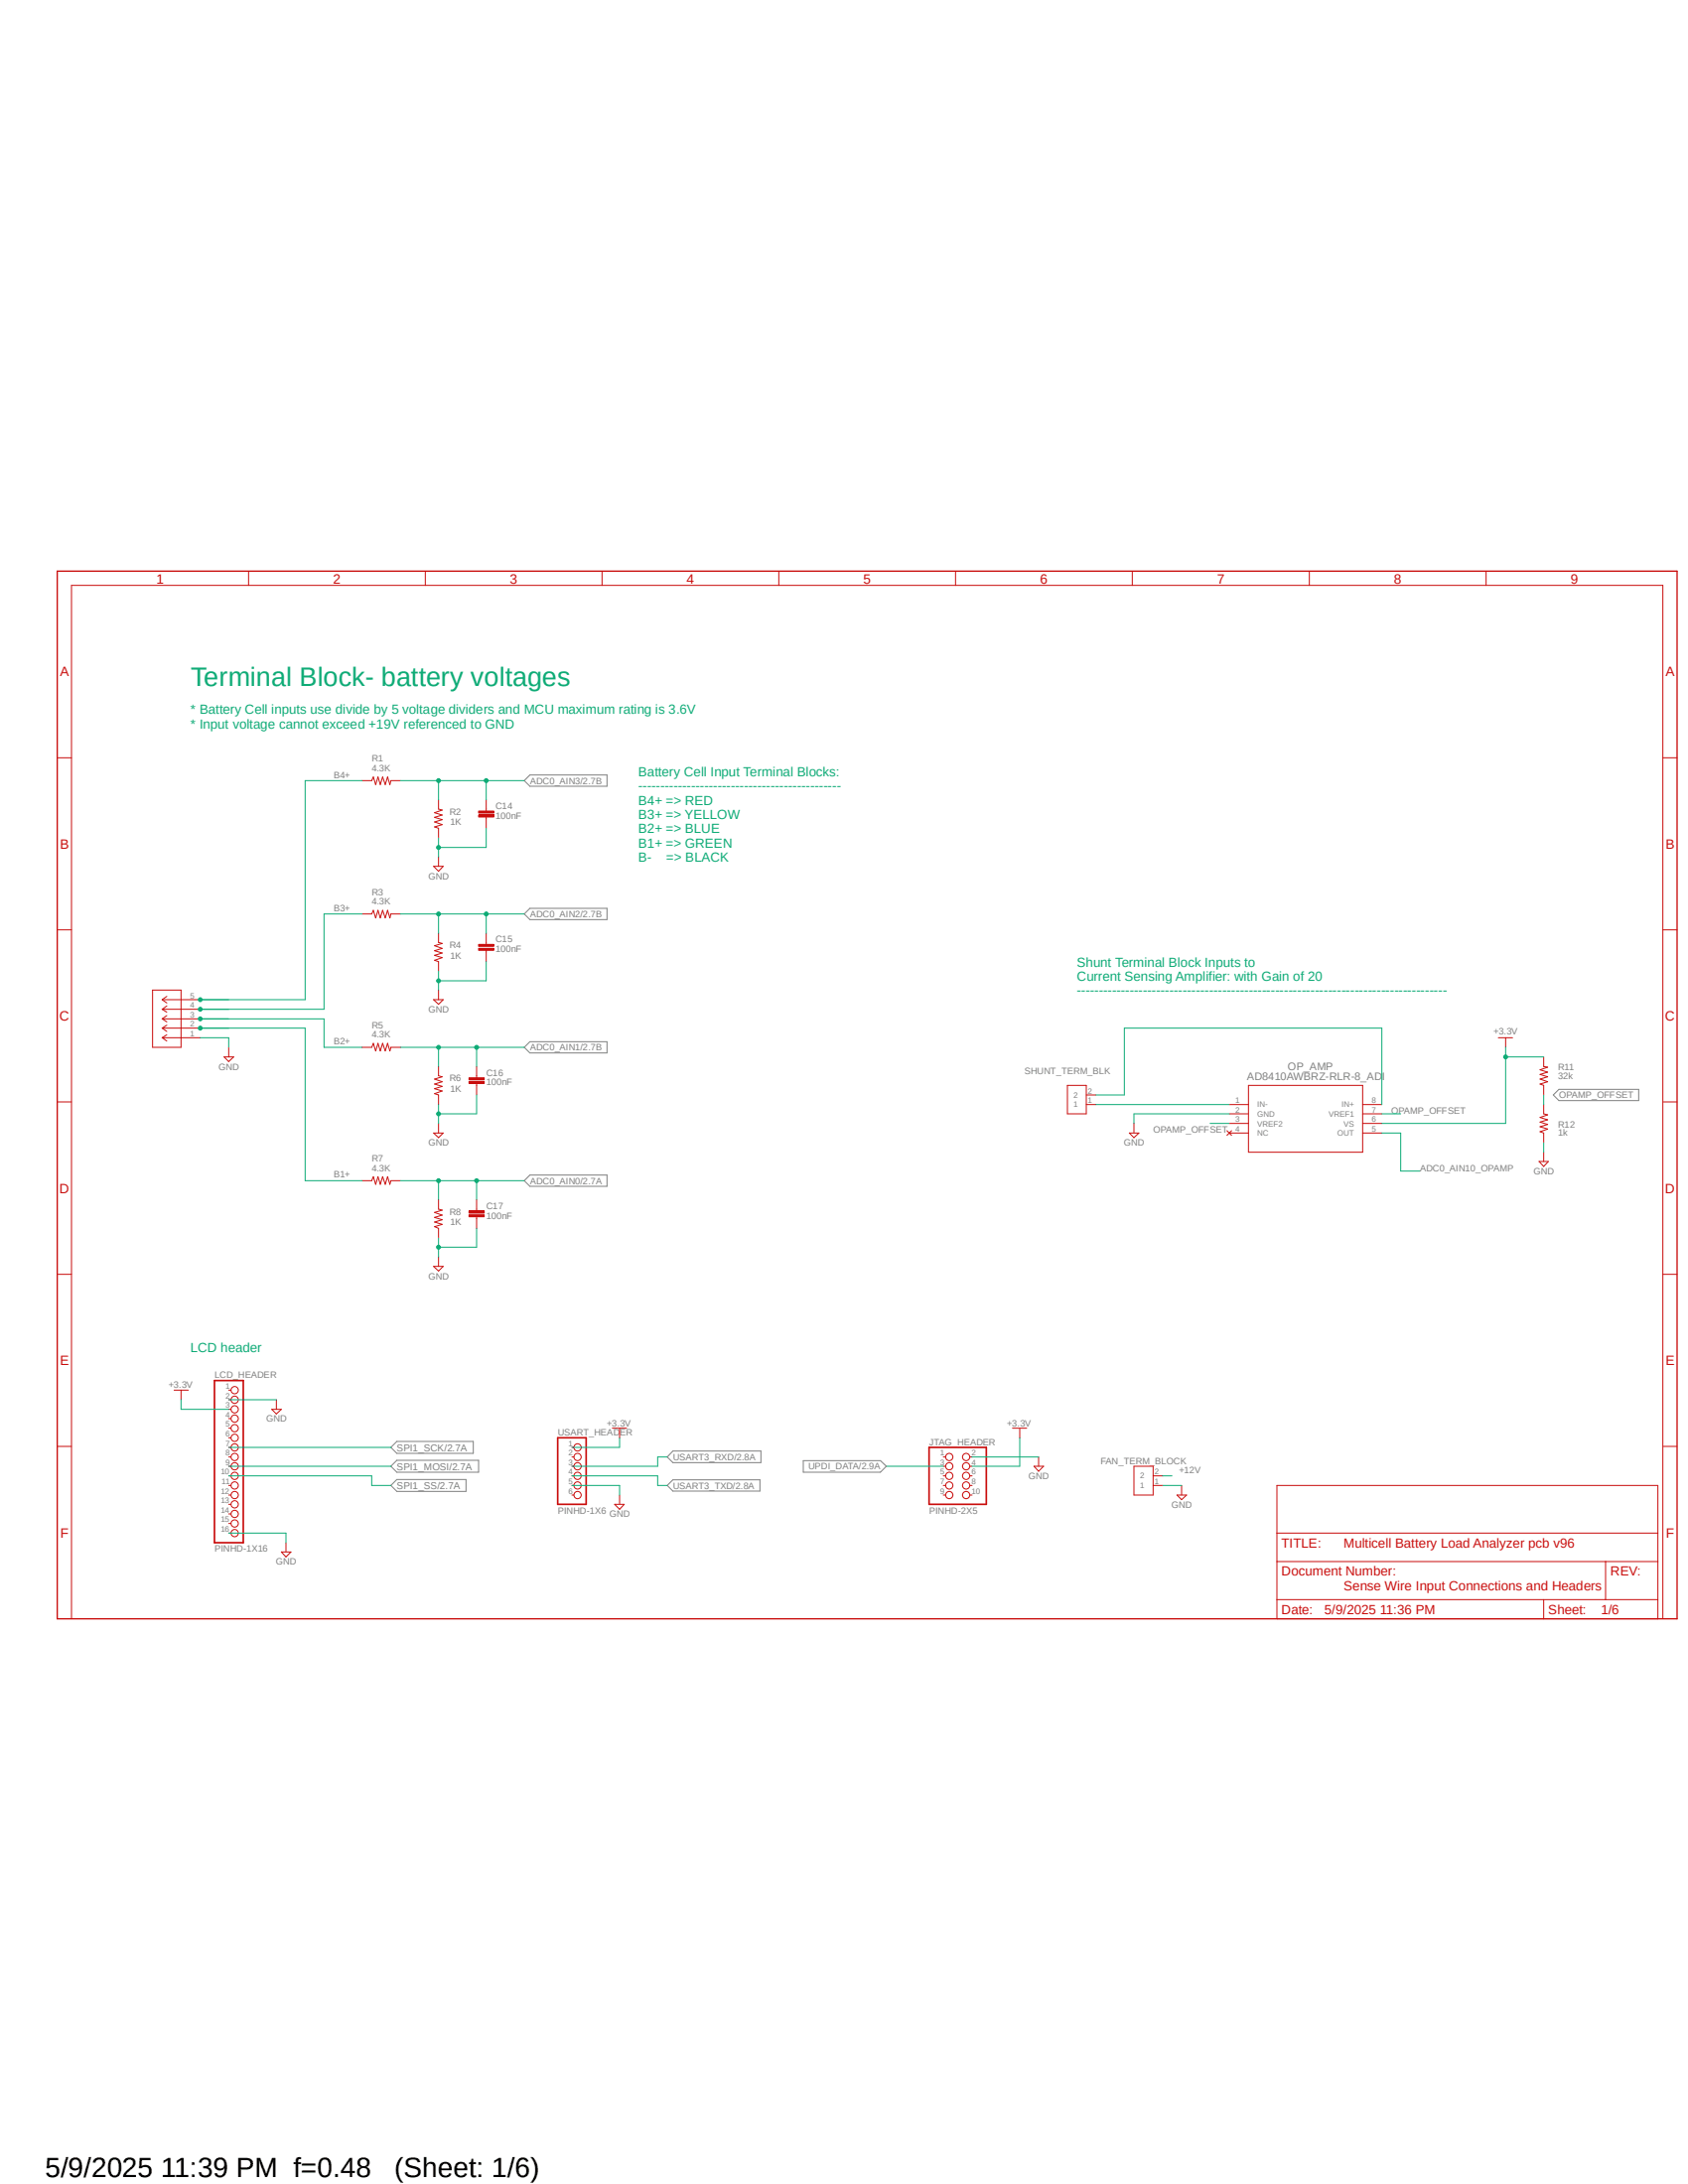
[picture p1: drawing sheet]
<svg xmlns="http://www.w3.org/2000/svg" width="216mm" height="279mm" viewBox="0 0 216 279" stroke-linecap="round" stroke-linejoin="round" font-family="sans-serif">
<path d="M7.1 72.9l207.6 134.5M214.7 72.9l-207.6 134.5" fill="none" stroke="#fff" stroke-width=".13"/>
<path d="M67.1 99.9l.7-.8h9.8v1.5h-9.8zM67.1 116.9l.7-.7h9.8v1.4h-9.8zM67.1 134l.7-.7h9.8v1.4h-9.8zM199.4 139.4h10.2v1.4h-10.2l-.7-.7zM67.8 150.3h9.8v1.5h-9.8l-.7-.8zM50.8 186.8h10.4v1.5h-10.4l-.8-.7zM50.8 184.4h9.7v1.5h-9.7l-.8-.7zM50.8 189.3h8.8v1.5h-8.8l-.8-.8zM85.3 190l.8-.7h11.1v1.5h-11.1zM86.1 185.6h11.2v1.5h-11.2l-.8-.7zM102.7 186.9h9.9l.8 .7-.8 .7h-9.9z" fill="none" stroke="#808080" stroke-width=".13"/>
<path d="M7.3 73.1h207.2v134h-207.2z" fill="none" stroke="#c90d0c" stroke-width=".17"/>
<g fill="none" stroke="#c90d0c" stroke-width=".13">
<path d="M31.8 73.1v1.8M54.4 73.1v1.8M77 73.1v1.8M99.6 73.1v1.8M122.2 73.1v1.8M144.8 73.1v1.8M167.5 73.1v1.8M190.1 73.1v1.8M7.3 96.9h1.8M46.3 99.9h1.2l.3-.5 .2 1 .3-1 .3 1 .3-1 .4 1 .3-1 .3 1 .1-.5h1.2M212.7 96.9h1.8M7.3 119h1.8"/>
<path d="M46.3 116.9h1.2l.3-.4 .2 .9 .3-.9 .3 .9 .3-.9 .4 .9 .3-.9 .3 .9 .1-.5h1.2M55.5 110.8h1.2l-.6 .7zM56.1 102.3v1.2l.5 .1-1 .4 1 .3-1 .3 1 .3-1 .3 1 .3-1 .3 .5 .2v1.2M56.1 109.6v1.2M56.1 119.4v1.2l.5 .1-1 .3 1 .3-1 .3 1 .3-1 .3 1 .3-1 .4 .5 .1v1.2M212.7 119h1.8M46.3 134h1.2l.3-.5 .2 1 .3-1 .3 1 .3-1 .4 1 .3-1 .3 1 .1-.5h1.2M55.5 127.9h1.2l-.6 .6zM56.1 126.7v1.2M56.1 136.4v1.2l.5 .2-1 .2 1 .4-1 .3 1 .3-1 .3 1 .3-1 .3 .5 .2v1.2M136.5 138.9h2.4v3.6h-2.4zM7.3 141h1.8"/>
<path d="M46.3 151h1.2l.3-.5 .2 1 .3-1 .3 1 .3-1 .4 1 .3-1 .3 1 .1-.5h1.2M55.5 144.9h1.2l-.6 .6zM56.1 143.7v1.2M56.1 153.5v1.2l.5 .1-1 .3 1 .3-1 .3 1 .3-1 .3 1 .3-1 .3 .5 .2v1.3M138.9 141.3h1.3M138.9 140.1h1.3M212.7 141h1.8M7.3 163h1.8M29.3 177.8h.2M29.3 179.1h.2M35.3 179.1v1.2M55.5 162h1.2l-.6 .6z"/>
<path d="M56.1 160.8v1.2M212.7 163h1.8M7.3 185h1.8M29.3 190h.2M29.3 196.1h.2M29.3 182.7h.2M29.3 187.6h.2M29.3 185.2h.2M29.3 186.4h.2M29.3 188.8h.2M29.3 191.3h.2M29.3 192.4h.2"/>
<path d="M29.3 180.3h.2M29.3 181.5h.2M29.3 183.9h.2M29.3 193.7h.2M29.3 194.9h.2M34.8 180.3h1.2l-.7 .6zM36 198.5h1.2l-.6 .7zM36.6 197.4v1.1M73.2 190h.2M73.2 187.6h.2M73.2 185.2h.2M73.2 186.4h.2"/>
<path d="M73.2 188.8h.2M73.2 191.3h.2M78.6 192.4h1.2l-.6 .7zM79.2 191.3v1.1M129.5 182.7h1.8M130.4 182.7v1.2M132.2 187.6h1.3l-.7 .6zM132.8 186.4v1.2M163.3 190h48.7v17.1h-48.7zM163.3 199.8h48.7M163.3 196.1h48.7M205.4 199.8v4.8"/>
<path d="M212.7 185h1.8M9.1 207.1v-132.2h203.6v132.2M163.3 204.6h48.7M197.4 204.6v2.5"/>
<circle cx="30" cy="177.8" r=".46"/>
<circle cx="30" cy="179.1" r=".46"/>
<circle cx="30" cy="180.3" r=".46"/>
<circle cx="30" cy="188.8" r=".46"/>
<circle cx="30" cy="196.1" r=".46"/>
<circle cx="30" cy="181.5" r=".46"/>
<circle cx="30" cy="186.4" r=".46"/>
<circle cx="30" cy="187.6" r=".46"/>
<circle cx="30" cy="192.4" r=".46"/>
<circle cx="30" cy="193.7" r=".46"/>
<circle cx="30" cy="194.9" r=".46"/>
<circle cx="30" cy="182.7" r=".46"/>
<circle cx="30" cy="190" r=".46"/>
<circle cx="30" cy="185.2" r=".46"/>
<circle cx="30" cy="191.3" r=".46"/>
<circle cx="30" cy="183.9" r=".46"/>
<circle cx="73.9" cy="190" r=".46"/>
<circle cx="73.9" cy="185.2" r=".46"/>
<circle cx="73.9" cy="188.8" r=".46"/>
<circle cx="73.9" cy="186.4" r=".46"/>
<circle cx="73.9" cy="187.6" r=".46"/>
<circle cx="73.9" cy="191.3" r=".46"/>
</g>
<path d="M27.4 176.6h3.7v20.8h-3.7zM71.3 183.9h3.7v8.5h-3.7z" fill="none" stroke="#c90d0c" stroke-width=".21"/>
<path d="M61.2 104.3h2v.2h-2z" fill-rule="evenodd" fill="#c90d0c"/>
<path d="M61.2 104.3h2v.2h-2z" fill="none" stroke="#c90d0c" stroke-width=".13"/>
<path d="M61.2 103.8h2v.2h-2z" fill-rule="evenodd" fill="#c90d0c"/>
<path d="M61.2 103.8h2v.2h-2zM62.2 102.3v1.5M62.2 104.5v1.5" fill="none" stroke="#c90d0c" stroke-width=".13"/>
<path d="M61.2 121.3h2v.3h-2z" fill-rule="evenodd" fill="#c90d0c"/>
<path d="M61.2 121.3h2v.3h-2z" fill="none" stroke="#c90d0c" stroke-width=".13"/>
<path d="M61.2 120.8h2v.3h-2z" fill-rule="evenodd" fill="#c90d0c"/>
<path d="M62.2 119.4v1.4M61.2 120.8h2v.3h-2zM62.2 121.5v1.5" fill="none" stroke="#c90d0c" stroke-width=".13"/>
<path d="M60 138.3h1.9v.3h-1.9z" fill-rule="evenodd" fill="#c90d0c"/>
<path d="M60 138.3h1.9v.3h-1.9z" fill="none" stroke="#c90d0c" stroke-width=".13"/>
<path d="M60 137.9h1.9v.2h-1.9z" fill-rule="evenodd" fill="#c90d0c"/>
<path d="M60 137.9h1.9v.2h-1.9zM61 136.4v1.5M61 138.6v1.5" fill="none" stroke="#c90d0c" stroke-width=".13"/>
<path d="M60 155.4h1.9v.3h-1.9z" fill-rule="evenodd" fill="#c90d0c"/>
<path d="M60 155.4h1.9v.3h-1.9z" fill="none" stroke="#c90d0c" stroke-width=".13"/>
<path d="M60 154.9h1.9v.3h-1.9z" fill-rule="evenodd" fill="#c90d0c"/>
<g fill="none" stroke="#c90d0c" stroke-width=".13">
<path d="M19.5 126.7h3.7v7.3h-3.7zM20.7 132.8h4.9M20.7 131.5h4.9M20.7 130.3h4.9M20.7 129.1h4.9M20.7 127.9h4.9M20.7 132.8l.6 .4M20.7 131.5l.6 .5M20.7 130.3l.6 .4M20.7 129.1l.6 .4M20.7 127.9l.6 .4M21.3 132.4l-.6 .4"/>
<path d="M21.3 131.1l-.6 .4M21.3 129.9l-.6 .4M21.3 128.7l-.6 .4M21.3 127.5l-.6 .4M28.7 135.2h1.2l-.6 .6zM29.3 134v1.2M159.7 138.9h14.6v8.5h-14.6zM191.6 132.8h1.9M192.6 132.8v1.2M197.4 135.2v1.2l.6 .1-1 .4 1 .3-1 .3 1 .3-1 .2 1 .4-1 .3 .4 .2v1.2M60 154.9h1.9v.3h-1.9zM61 153.5v1.4"/>
<path d="M61 155.7v1.4M144.4 144.9h1.3l-.7 .6zM145 143.7v1.2M156.9 144.7l.6 .5M157.2 141.3h2.5M157.2 142.5h2.5M157.2 143.7h2.5M157.2 144.9h2.5M157.5 144.7l-.6 .5M174.3 141.3h2.4M174.3 142.5h2.4M174.3 143.7h2.4"/>
<path d="M174.3 144.9h2.4M196.8 148.6h1.2l-.6 .6zM197.4 141.3v1.2l.6 .1-1 .4 1 .3-1 .3 1 .2-1 .3 1 .3-1 .4 .4 .1v1.3M197.4 147.4v1.2M22.3 177.8h1.8M23.2 177.8v1.3M78.3 182.7h1.8M79.2 182.7v1.2M120.6 186.4h.3M120.6 187.6h.3M120.6 188.8h.3M120.6 190h.3"/>
<path d="M120.6 191.3h.3M124 186.4h.3M124 187.6h.3M124 188.8h.3M124 190h.3M124 191.3h.3M145 187.6h2.5v3.7h-2.5zM147.5 188.8h1.2M147.5 190h1.2M150.5 191.3h1.3l-.7 .6zM151.1 190v1.3"/>
<circle cx="121.4" cy="186.4" r=".46"/>
<circle cx="121.4" cy="187.6" r=".46"/>
<circle cx="121.4" cy="190" r=".46"/>
<circle cx="121.4" cy="188.8" r=".46"/>
<circle cx="121.4" cy="191.3" r=".46"/>
<circle cx="123.6" cy="187.6" r=".46"/>
<circle cx="123.6" cy="186.4" r=".46"/>
<circle cx="123.6" cy="188.8" r=".46"/>
<circle cx="123.6" cy="191.3" r=".46"/>
<circle cx="123.6" cy="190" r=".46"/>
</g>
<path d="M118.8 185.2h7.4v7.2h-7.4z" fill="none" stroke="#c90d0c" stroke-width=".21"/>
<path d="M56.1 107.2v2.4M29.3 179.1h6M29.3 196.1h7.3v1.3M73.2 190h6v1.3M124.3 186.4h8.5" fill="none" stroke="#0dab76" stroke-width=".13"/>
<circle cx="56.1" cy="108.4" r=".25" fill="#0dab76"/>
<g fill="none" stroke="#0dab76" stroke-width=".13">
<path d="M62.2 106v2.4h-6.1M56.1 124.2v2.5M62.2 123v2.5h-6.1"/>
<circle cx="56.1" cy="108.4" r=".25"/>
</g>
<circle cx="56.1" cy="125.5" r=".25" fill="#0dab76"/>
<g fill="none" stroke="#0dab76" stroke-width=".13">
<path d="M56.1 141.3v2.4M61 140.1v2.4h-4.9"/>
<circle cx="56.1" cy="125.5" r=".25"/>
</g>
<circle cx="56.1" cy="142.5" r=".25" fill="#0dab76"/>
<g fill="none" stroke="#0dab76" stroke-width=".13">
<path d="M56.1 158.4v2.4M61 157.1v2.5h-4.9"/>
<circle cx="56.1" cy="142.5" r=".25"/>
</g>
<circle cx="56.1" cy="159.6" r=".25" fill="#0dab76"/>
<g fill="none" stroke="#0dab76" stroke-width=".13">
<path d="M46.3 99.9h-7.3v28h-13.4M25.6 132.8h3.7v1.2M157.2 142.5h-12.2v1.2M197.4 146.2v1.2M148.7 190h2.4"/>
<circle cx="56.1" cy="159.6" r=".25"/>
</g>
<circle cx="25.6" cy="127.9" r=".25" fill="#0dab76"/>
<g fill="none" stroke="#0dab76" stroke-width=".13">
<path d="M46.3 116.9h-4.9v12.2h-15.8"/>
<circle cx="25.6" cy="127.9" r=".25"/>
</g>
<circle cx="25.6" cy="129.1" r=".25" fill="#0dab76"/>
<g fill="none" stroke="#0dab76" stroke-width=".13">
<path d="M25.6 130.3h15.8v3.7h4.9"/>
<circle cx="25.6" cy="129.1" r=".25"/>
</g>
<circle cx="25.6" cy="130.3" r=".25" fill="#0dab76"/>
<g fill="none" stroke="#0dab76" stroke-width=".13">
<path d="M25.6 131.5h13.4v19.5h7.3"/>
<circle cx="25.6" cy="130.3" r=".25"/>
</g>
<circle cx="25.6" cy="131.5" r=".25" fill="#0dab76"/>
<g fill="none" stroke="#0dab76" stroke-width=".13">
<path d="M192.6 134v9.7h-15.9M192.6 135.2h4.8M23.2 179.1v1.2h6.1M73.2 188.8h10.9v1.2h1.2M79.2 183.9v1.3h-6M85.3 186.4h-1.2v1.2h-10.9M113.4 187.6h7.2M130.4 183.9v3.7h-6.1"/>
<circle cx="25.6" cy="131.5" r=".25"/>
</g>
<circle cx="192.6" cy="135.2" r=".25" fill="#0dab76"/>
<g fill="none" stroke="#0dab76" stroke-width=".13">
<path d="M51.2 151h9.8v2.5M56.1 151v2.5M29.3 185.2h20.7M29.3 187.6h20.7M29.3 188.8h18.2v1.2h2.5"/>
<circle cx="192.6" cy="135.2" r=".25"/>
</g>
<circle cx="56.1" cy="151" r=".25" fill="#0dab76"/>
<g fill="none" stroke="#0dab76" stroke-width=".13">
<path d="M61 151h6.1"/>
<circle cx="56.1" cy="151" r=".25"/>
</g>
<circle cx="61" cy="151" r=".25" fill="#0dab76"/>
<g fill="none" stroke="#0dab76" stroke-width=".13">
<path d="M51.2 134h9.8v2.4M56.1 134v2.4"/>
<circle cx="61" cy="151" r=".25"/>
</g>
<circle cx="56.1" cy="134" r=".25" fill="#0dab76"/>
<g fill="none" stroke="#0dab76" stroke-width=".13">
<path d="M61 134h6.1"/>
<circle cx="56.1" cy="134" r=".25"/>
</g>
<circle cx="61" cy="134" r=".25" fill="#0dab76"/>
<g fill="none" stroke="#0dab76" stroke-width=".13">
<path d="M51.2 99.9h11v2.4M56.1 99.9v2.4"/>
<circle cx="61" cy="134" r=".25"/>
</g>
<circle cx="56.1" cy="99.9" r=".25" fill="#0dab76"/>
<g fill="none" stroke="#0dab76" stroke-width=".13">
<path d="M62.2 99.9h4.9"/>
<circle cx="56.1" cy="99.9" r=".25"/>
</g>
<circle cx="62.2" cy="99.9" r=".25" fill="#0dab76"/>
<g fill="none" stroke="#0dab76" stroke-width=".13">
<path d="M51.2 116.9h11v2.5M56.1 116.9v2.5"/>
<circle cx="62.2" cy="99.9" r=".25"/>
</g>
<circle cx="56.1" cy="116.9" r=".25" fill="#0dab76"/>
<g fill="none" stroke="#0dab76" stroke-width=".13">
<path d="M62.2 116.9h4.9"/>
<circle cx="56.1" cy="116.9" r=".25"/>
</g>
<circle cx="62.2" cy="116.9" r=".25" fill="#0dab76"/>
<g fill="none" stroke="#0dab76" stroke-width=".13">
<path d="M140.2 141.3h17M140.2 140.1h3.6v-8.6h32.9v9.8M154.8 143.7h2.4M176.7 144.9h2.5v4.9h2.4M176.7 142.5h2.5M197.4 140.1v1.2M148.7 188.8h1.2"/>
<circle cx="62.2" cy="116.9" r=".25"/>
</g>
<g font-size="3.6">
<text x="5.8" y="278.6">5/9/2025 11:39 PM f=0.48</text>
<text x="50.5" y="278.6">(Sheet: 1/6)</text>
</g>
<text font-size="3.4" fill="#0dab76" x="24.4" y="87.7">Terminal Block- battery voltages</text>
<g font-size="1.7" fill="#c90d0c">
<text x="20" y="74.6">1</text>
<text x="42.6" y="74.6">2</text>
<text x="65.2" y="74.6">3</text>
<text x="87.8" y="74.6">4</text>
<text x="110.4" y="74.6">5</text>
<text x="133.1" y="74.6">6</text>
<text x="155.7" y="74.6">7</text>
<text x="178.3" y="74.6">8</text>
<text x="200.9" y="74.6">9</text>
<text x="7.7" y="86.5">A</text>
<text x="213.1" y="86.5">A</text>
<text x="7.7" y="108.6">B</text>
<text x="213.1" y="108.6">B</text>
<text x="7.6" y="130.6">C</text>
<text x="213" y="130.6">C</text>
<text x="7.6" y="152.6">D</text>
<text x="213" y="152.6">D</text>
<text x="7.7" y="174.7">E</text>
<text x="213.1" y="174.7">E</text>
<text x="7.7" y="196.7">F</text>
<text x="163.9" y="197.9">TITLE:</text>
<text x="171.9" y="197.9">Multicell Battery Load Analyzer pcb v96</text>
<text x="213.1" y="196.7">F</text>
<text x="163.9" y="201.6">Document Number:</text>
<text x="171.9" y="203.4">Sense Wire Input Connections and Headers</text>
<text x="206" y="201.6">REV:</text>
<text x="163.9" y="206.5">Date:</text>
<text x="169.4" y="206.5">5/9/2025 11:36 PM</text>
<text x="198" y="206.5">Sheet:</text>
<text x="204.8" y="206.5">1/6</text>
</g>
<g font-size="1.7" fill="#0dab76">
<text x="24.4" y="91.4">* Battery Cell inputs use divide by 5 voltage dividers and MCU maximum rating is 3.6V</text>
<text x="24.4" y="93.2">* Input voltage cannot exceed +19V referenced to GND</text>
<text x="81.7" y="99.3">Battery Cell Input Terminal Blocks:</text>
<text x="81.7" y="101.1">----------------------------------------------</text>
<text x="81.7" y="103">B4+ =&gt; RED</text>
<text x="81.7" y="104.8">B3+ =&gt; YELLOW</text>
<text x="81.7" y="106.6">B2+ =&gt; BLUE</text>
<text x="81.7" y="108.4">B1+ =&gt; GREEN</text>
<text x="81.7" y="110.2">B-</text>
<text x="85.2" y="110.2">=&gt; BLACK</text>
<text x="137.8" y="123.7">Shunt Terminal Block Inputs to</text>
<text x="137.8" y="125.5">Current Sensing Amplifier: with Gain of 20</text>
<text x="137.8" y="127.3">------------------------------------------------------------------------------------</text>
<text x="24.4" y="173">LCD header</text>
</g>
<g font-size="1.4" fill="#808080">
<text x="164.7" y="136.9">OP_AMP</text>
<text x="159.5" y="138.1">AD8410AWBRZ-RLR-8_ADI</text>
</g>
<g font-size="1.3" fill="#808080">
<text x="50.8" y="185.6">SPI1_SCK/2.7A</text>
<text x="50.8" y="188">SPI1_MOSI/2.7A</text>
<text x="50.8" y="190.5">SPI1_SS/2.7A</text>
</g>
<g font-size="1.2" fill="#808080">
<text x="42.7" y="99.5">B4+</text>
<text x="47.5" y="98.6">4.3K</text>
<text x="47.5" y="97.5">R1</text>
<text x="67.8" y="100.3">ADC0_AIN3/2.7B</text>
<text x="57.5" y="104.2">R2</text>
<text x="57.6" y="105.6">1K</text>
<text x="63.4" y="104.7">100nF</text>
<text x="63.4" y="103.5">C14</text>
<text x="54.8" y="112.5">GND</text>
<text x="42.7" y="116.5">B3+</text>
<text x="47.5" y="115.7">4.3K</text>
<text x="47.5" y="114.5">R3</text>
<text x="67.8" y="117.3">ADC0_AIN2/2.7B</text>
<text x="57.5" y="121.3">R4</text>
<text x="57.6" y="122.6">1K</text>
<text x="63.4" y="121.8">100nF</text>
<text x="63.4" y="120.6">C15</text>
<text x="47.5" y="131.6">R5</text>
<text x="54.8" y="129.5">GND</text>
<text x="27.9" y="136.9">GND</text>
<text x="42.7" y="133.6">B2+</text>
<text x="47.5" y="132.8">4.3K</text>
<text x="62.2" y="137.6">C16</text>
<text x="67.8" y="134.4">ADC0_AIN1/2.7B</text>
<text x="131" y="137.4">SHUNT_TERM_BLK</text>
<text x="191" y="132.3">+3.3V</text>
<text x="199.3" y="136.9">R11</text>
<text x="57.5" y="138.3">R6</text>
<text x="57.6" y="139.7">1K</text>
<text x="62.2" y="138.9">100nF</text>
<text x="177.9" y="142.5">OPAMP_OFFSET</text>
<text x="199.3" y="138">32k</text>
<text x="199.4" y="140.5">OPAMP_OFFSET</text>
<text x="47.5" y="149.8">4.3K</text>
<text x="47.5" y="148.6">R7</text>
<text x="54.8" y="146.6">GND</text>
<text x="143.7" y="146.6">GND</text>
<text x="147.5" y="145">OPAMP_OFFSET</text>
<text x="181.6" y="149.8">ADC0_AIN10_OPAMP</text>
<text x="199.3" y="145.3">1k</text>
<text x="199.3" y="144.2">R12</text>
<text x="42.7" y="150.7">B1+</text>
<text x="57.5" y="155.4">R8</text>
<text x="62.2" y="155.9">100nF</text>
<text x="62.2" y="154.7">C17</text>
<text x="67.8" y="151.5">ADC0_AIN0/2.7A</text>
<text x="196.1" y="150.2">GND</text>
<text x="57.6" y="156.8">1K</text>
<text x="54.8" y="163.7">GND</text>
<text x="21.5" y="177.6">+3.3V</text>
<text x="27.4" y="176.3">LCD_HEADER</text>
<text x="34" y="181.9">GND</text>
<text x="71.3" y="183.6">USART_HEADER</text>
<text x="77.6" y="182.5">+3.3V</text>
<text x="118.8" y="184.9">JTAG_HEADER</text>
<text x="128.8" y="182.5">+3.3V</text>
<text x="86.1" y="190.5">USART3_TXD/2.8A</text>
<text x="86.1" y="186.8">USART3_RXD/2.8A</text>
<text x="103.4" y="188">UPDI_DATA/2.9A</text>
<text x="131.5" y="189.2">GND</text>
<text x="140.8" y="187.3">FAN_TERM_BLOCK</text>
<text x="150.8" y="188.4">+12V</text>
<text x="71.3" y="193.7">PINHD-1X6</text>
<text x="77.9" y="194.1">GND</text>
<text x="118.8" y="193.7">PINHD-2X5</text>
<text x="149.8" y="192.9">GND</text>
<text x="27.4" y="198.5">PINHD-1X16</text>
<text x="35.3" y="200.2">GND</text>
</g>
<g font-size="1" fill="#808080">
<text x="24.3" y="131.4">2</text>
<text x="24.3" y="130.2">3</text>
<text x="24.3" y="128.9">4</text>
<text x="24.3" y="127.7">5</text>
<text x="24.3" y="132.6">1</text>
<text x="137.3" y="141.7">1</text>
<text x="137.3" y="140.4">2</text>
<text x="139.1" y="141.1">1</text>
<text x="139.1" y="139.9">2</text>
<text x="158" y="141.1">1</text>
<text x="158" y="142.3">2</text>
<text x="158" y="143.6">3</text>
<text x="160.8" y="141.7">IN-</text>
<text x="160.8" y="142.9">GND</text>
<text x="169.9" y="142.9">VREF1</text>
<text x="171.6" y="141.7">IN+</text>
<text x="175.4" y="143.6">6</text>
<text x="175.4" y="142.3">7</text>
<text x="175.4" y="141.1">8</text>
<text x="158" y="144.8">4</text>
<text x="160.8" y="144.1">VREF2</text>
<text x="160.8" y="145.3">NC</text>
<text x="171" y="145.3">OUT</text>
<text x="171.8" y="144.1">VS</text>
<text x="175.4" y="144.8">5</text>
<text x="28.8" y="177.7">1</text>
<text x="28.8" y="178.9">2</text>
<text x="28.8" y="180.1">3</text>
<text x="28.8" y="181.3">4</text>
<text x="28.8" y="182.5">5</text>
<text x="28.8" y="183.8">6</text>
<text x="28.8" y="185">7</text>
<text x="72.7" y="185">1</text>
<text x="28.2" y="188.6">10</text>
<text x="28.2" y="191.1">12</text>
<text x="28.3" y="189.9">11</text>
<text x="28.8" y="186.2">8</text>
<text x="28.8" y="187.4">9</text>
<text x="72.7" y="186.2">2</text>
<text x="72.7" y="187.4">3</text>
<text x="72.7" y="188.6">4</text>
<text x="72.7" y="189.9">5</text>
<text x="72.7" y="191.1">6</text>
<text x="120.2" y="186.2">1</text>
<text x="120.2" y="187.4">3</text>
<text x="120.2" y="188.6">5</text>
<text x="120.2" y="189.9">7</text>
<text x="120.2" y="191.1">9</text>
<text x="124.3" y="186.2">2</text>
<text x="124.3" y="187.4">4</text>
<text x="124.3" y="188.6">6</text>
<text x="124.3" y="189.9">8</text>
<text x="124.3" y="191.1">10</text>
<text x="145.8" y="190.4">1</text>
<text x="145.8" y="189.1">2</text>
<text x="147.7" y="189.9">1</text>
<text x="147.7" y="188.6">2</text>
<text x="28.2" y="192.3">13</text>
<text x="28.2" y="193.5">14</text>
<text x="28.2" y="194.7">15</text>
<text x="28.2" y="196">16</text>
</g>
</svg>
